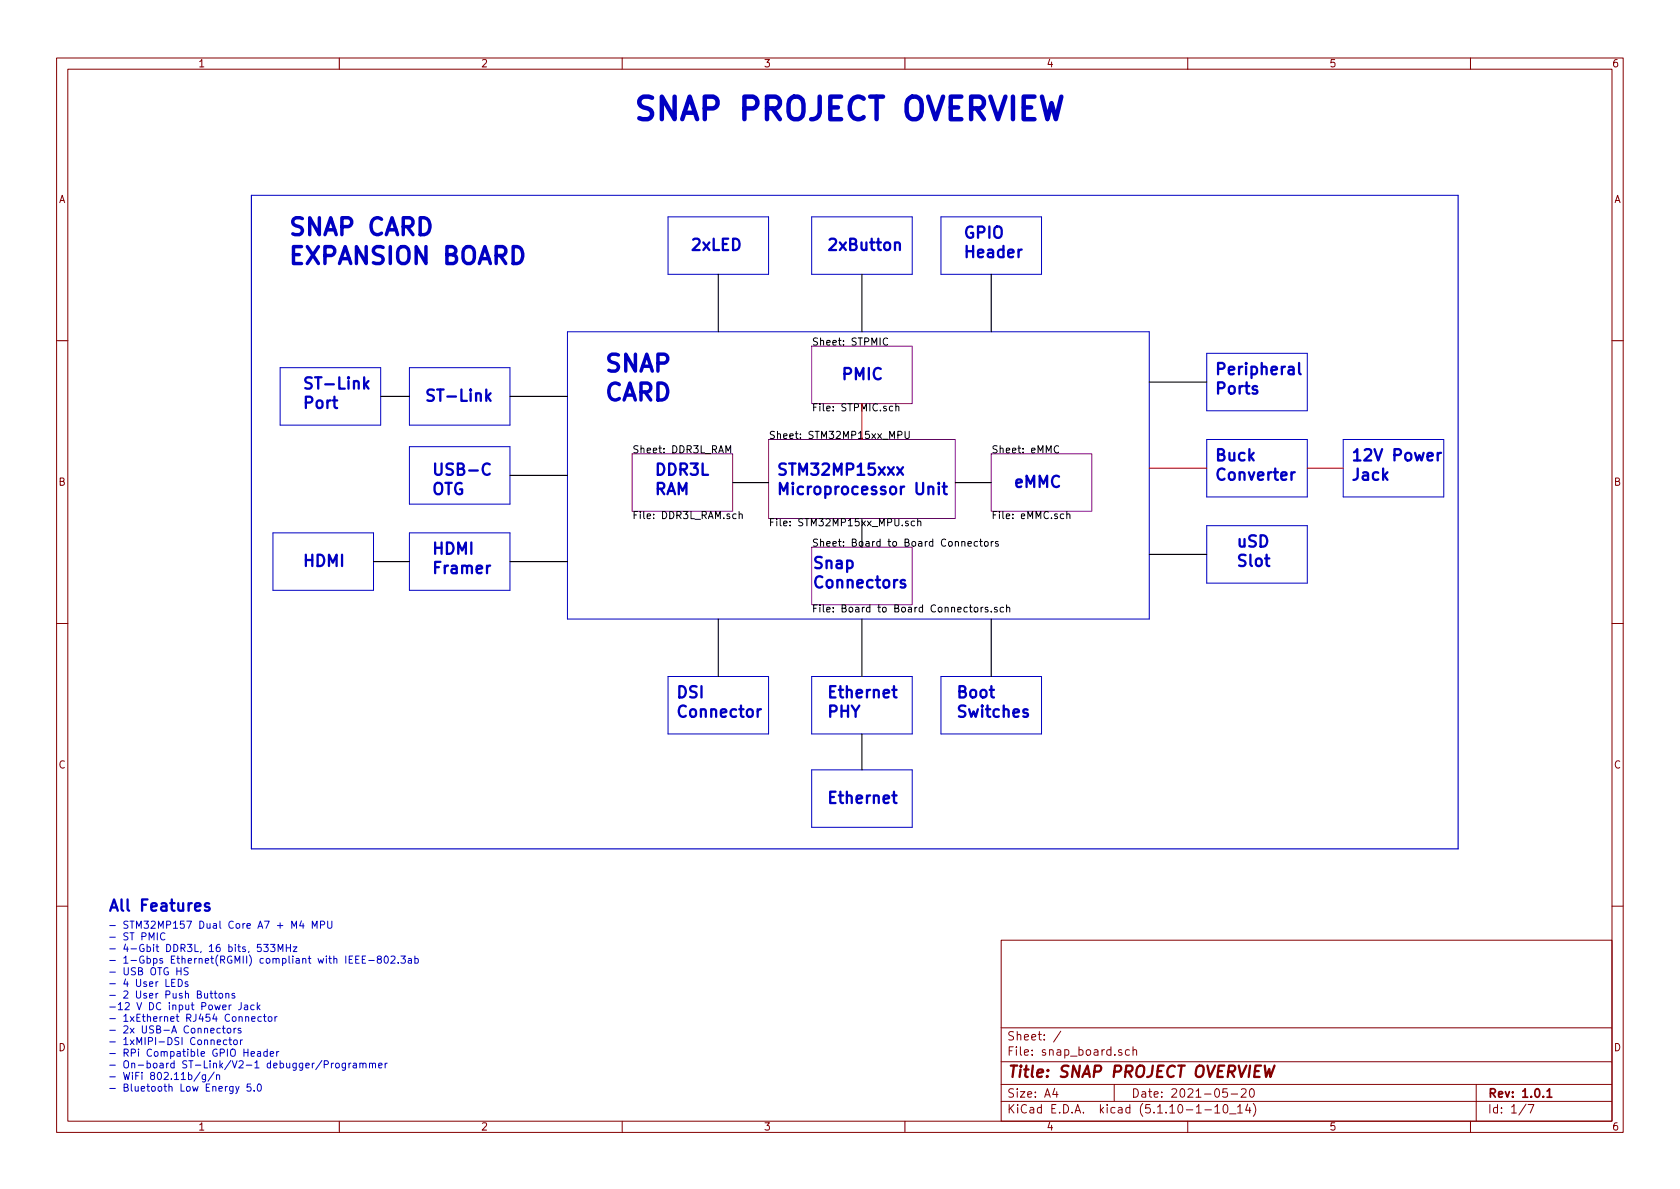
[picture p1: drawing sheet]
<svg xmlns="http://www.w3.org/2000/svg" width="297mm" height="210mm" viewBox="0 0 297 210" stroke-linecap="round" stroke-linejoin="round" font-family="sans-serif">
<g fill="none" stroke="#840000" stroke-width=".18">
<path d="M10 10.3h277v189.9h-277zM12 12.2h273v186.1h-273zM60 10.3v1.9M110 10.3v1.9M160 10.3v1.9M210 10.3v1.9M260 10.3v1.9M10 60.2h2M285 60.2h2M10 110.3h2M285 110.3h2M10 160.2h2"/>
<path d="M177 166.3h108v32h-108zM285 160.2h2M60 198.3v1.9M110 198.3v1.9M160 198.3v1.9M177 194.8h108M177 191.8h108M177 187.8h108M177 181.8h108M186.5 192.5l-.4 1h1M186.8 193v1M187.6 182.3l-1.3 2"/>
<path d="M197 191.8v3M198.3 185.7l-.3-.1-.2 .2v.2l.5 .2v.3h-.5M199.7 185.7l-.4-.1-.3 .3 .1 .6h.6M200.3 185.7l.3-.1 .3 .1 .1 .9M200.3 185.1v1.5M210 198.3v1.9M213 196.3h1.2M214.8 195.8l.4-.5v1.5M214.8 196.8h.9M216.4 195.5l.3-.2a.94 .94 0 0 1 0 1.5l-.4-.3v-.6zM217 192.5h-.7l-.1 .7 .2-.1 .5 .1 .1 .2v.5l-.2 .1-.6-.1M217.4 197h1.1"/>
<path d="M217.7 193.5h1.1M218.8 195.8l.5-.5v1.5M218.8 196.8h.9M219.5 192.7l.2-.2h.3l.3 .2v.3v.2l-.9 .8h.9M220.6 195.2l-.4 1.1h1M221 195.8v1M221.1 192.6l.2-.1a.8 .8 0 0 1 .5 .8 .8 .8 0 0 1-.5 .7 1 1 0 0 1-.2-1.4zM221.6 195.1a1.71 1.71 0 0 1 0 2.3M260 198.3v1.9M261 191.8v6.5M269.8 195.2l-1.2 2M270.2 195.3h1l-.6 1.5"/>
</g>
<path d="M273.5 193l.5-.5v1.5M273.5 194h.9" fill="none" stroke="#840000" stroke-width=".3"/>
<path d="M223.6 188.4l.3 2 .5-1.4 .2 1.4 .7-2" fill="none" stroke="#840000" stroke-width=".41"/>
<path d="M135.9 77.7h33v14h-33zM143.5 61.2h17.8v10.2h-17.8zM111.8 80.3h17.7v10.1h-17.7zM143.5 96.8h17.8v10.1h-17.8zM175.3 80.3h17.7v10.1h-17.7z" fill="none" stroke="#840084" stroke-width=".18"/>
<g fill="none" stroke="#000" stroke-width=".18">
<path d="M156.9 59.9a.6 .6 0 0 0-.8 .4 .6 .6 0 0 0 .6 .7l.2-.1M157.8 71.9l-.3-.1-.2 .3 .1 .5h.4M158.4 72l.2-.2 .3 .1v.8M158.4 71.4v1.3M158.7 76.9h.7l.1-.2-.1-.3-.2-.1h-.5v1.2M160 76.3v1l.3 .2h.3l.2-.2v-1M187.2 78.9a.6 .6 0 0 0-.9 .5 .6 .6 0 0 0 .6 .7l.3-.1M128.3 80.1v-1.3l.5 .9 .4-.9v1.3M130.1 90.9h-.3l-.3 .2 .2 .6h.4M130.7 91l.2-.1h.3v.8M130.7 90.4v1.3M160.6 92.2l-.3-.1-.2 .2v.2l.5 .1v.3h-.5"/>
<path d="M161.7 92.2l-.3-.1-.3 .3 .1 .5h.5M162.3 92.3l.1-.2 .3 .1 .1 .8M162.3 91.7v1.3M171.1 96.2l.7-.1-.1-.3h-.4l-.2 .1 .1 .6h.5M172.8 95.8h-.3l-.3 .2 .2 .5h.4M173.2 95.8h.5M173.4 95.3v1.1l.3 .2M174.2 95.8h.3l.2 .2-.1 .5-.3 .1-.2-.1zM175.3 95.8v.8M175.6 95.8l-.3 .2M176.5 95.8h-.3l-.2 .1v.2l.5 .1v.3h-.5M188.1 90.9h-.4l-.2 .2 .1 .6h.5"/>
<path d="M188.6 91l.2-.1h.3l.1 .8M188.6 90.4v1.3M172.3 107.5l.2-.1h.3l.1 .2-.1 .6h-.3l-.2-.1zM173.5 107.4v.8M173.8 107.4h-.2l-.1 .2M174.7 107.4h-.4l-.1 .2v.1l.5 .2v.3h-.5M175.3 108.1v.1M176.3 107.4h-.3l-.2 .2 .1 .1 .4 .2v.3h-.5M177.4 107.4h-.3l-.3 .2 .2 .6h.4M178 107.5l.2-.1h.3v.8M178 107v1.2"/>
</g>
<g fill="none" stroke="#0000c2" stroke-width=".18">
<path d="M44.4 34.5h213.4M118.1 38.3h17.8v10.2h-17.8zM143.5 38.3h17.8v10.2h-17.8zM166.4 38.3h17.7v10.2h-17.7zM100.3 58.7h102.9v50.8h-102.9zM49.5 65h17.8v10.2h-17.8zM72.4 65h17.8v10.2h-17.8zM72.4 79h17.8v10.1h-17.8zM213.4 62.5h17.7v10.1h-17.7zM213.4 77.7h17.7v10.2h-17.7zM237.5 77.7h17.8v10.2h-17.8zM48.3 94.2h17.7v10.2h-17.7z"/>
<path d="M72.4 94.2h17.8v10.2h-17.8zM213.4 93h17.7v10.1h-17.7zM118.1 119.6h17.8v10.2h-17.8zM143.5 119.6h17.8v10.2h-17.8zM166.4 119.6h17.7v10.2h-17.7zM143.5 136.1h17.8v10.2h-17.8zM29.2 165.1a.6 .6 0 0 0-.9 .4 .6 .6 0 0 0 .6 .7l.3-.1M30.4 173.8h.4M31 173.2h-.6v1.2h.6M31.3 171.7h.7M31.5 173.2a.64 .64 0 0 1 .7 .6 .64 .64 0 0 1-.7 .6zM32 171.1v1.3"/>
<path d="M33.2 173.7l-.3-.1-.2 .2 .1 .2 .4 .1v.3h-.5M33.3 171.2l-.5-.1-.2 .1v.4l.5 .3 .2 .3-.3 .2-.5-.1M37.1 175.7h.5M37.3 175.2v1.1l.3 .2M37.9 175.7h.5M38 175.2v1.1l.4 .2M38.8 175.8l.1-.1 .4 .1 .1 .5-.2 .1-.3 .1-.1-.1zM39.9 175.8l.2-.1h.3l.1 .8M39.9 175.7v.8M41.5 175.7h-.3l-.2 .1 .1 .2 .4 .1v.3h-.5M42.6 177.3v.9a.39 .39 0 0 1-.4 .4M43.3 177.8h.4l.1 .8"/>
<path d="M43.4 179.9l.2-.1h.3l.1 .8M43.8 178l-.4 .1-.2 .2 .2 .3 .4-.1M44.9 177.8l-.3-.1-.3 .2 .1 .6h.5M45.5 177.3v1.3M45.6 178.1l.4 .5M46 177.7l-.5 .5M46.2 167h-.7v.6l.2-.1 .5 .1v.5l-.2 .2-.5-.2M46.2 179.8h-.4l-.2 .2 .1 .6h.5M46.6 179.8h.4M46.6 167h.8l-.4 .5 .3 .1 .1 .4-.2 .3-.6-.2M46.8 179.3v1.1l.2 .2M47.5 179.9l.2-.1 .3 .1 .1 .5-.1 .2h-.3l-.2-.1z"/>
<path d="M47.8 167h.8l-.4 .5 .4 .1-.1 .6-.5 .1-.2-.2M48.6 179.8v.8M49 179.8l-.4 .2M49.2 168.3v-1.3l.4 .9 .4-.9v1.3M50.6 167v1.3M50.6 167.6h.8M51.4 167v1.3M51.6 164.2v-1.3l.4 .9 .4-.9v1.3M51.8 167.4h.7l-.7 .9h.7M53.3 162.8l-.3 .9h.8M53.6 163.3v.9M55.2 164.2v-1.3l.5 .9 .4-.9v1.3"/>
<path d="M56.7 163.5h.6l.1-.2-.1-.3-.2-.1h-.4v1.3M57.9 162.9v1l.3 .3 .3-.1 .2-.2v-1M62.9 169.7h.4M63.5 169.1h-.6v1.2h.6M64.1 169.7h.4M64.6 169.1h-.5v1.2h.5M65.2 169.8h1M67 169.6l-.3-.2 .1-.2 .2-.1 .4 .1v.3l-.6 .2-.1 .1v.3l.3 .2h.3l.1-.2v-.4l-.2-.1M68 169.2l.2-.1a.67 .67 0 0 1 .5 .6 .67 .67 0 0 1-.5 .6l-.2-.2-.1-.3zM69.1 169.2l.5-.1 .2 .3v.2l-.7 .7h.7M70.4 170.2v.1M70.9 169.1h.8l-.5 .4 .4 .2 .1 .4-.3 .2-.5-.1"/>
<path d="M72.2 169.5h.5v.8M72.7 169.8h-.4l-.1 .2v.3h.5M73.4 169.5h.3l.3 .2-.2 .6h-.4M73.4 169.1v1.2M35.4 189.6l-1.1 1.6M36.3 190.1v1.1l-.2 .1h-.3M36.3 190.1h-.3l-.3 .2 .2 .5h.4M37.9 189.6l-1.1 1.6M38.3 190.2l.2-.1h.3v.8M38.3 190.1v.8M38.4 184.3l.6-.1-.1-.3h-.3l-.2 .2 .1 .6h.4M38.9 181.9l-.3-.1-.2 .3 .1 .5h.4"/>
<path d="M39.3 181.8h.5M39.5 181.4v1.1l.3 .2M40.1 183.9h-.4l-.2 .2 .1 .6h.5M40.3 181.9l.3-.1 .2 .2-.1 .6-.3 .1-.2-.2v-.4zM40.5 183.9h.4M40.6 183.5v1.1l.3 .1M41.2 192.1v1l-.3 .3-.3-.1M41.2 192.2l-.4-.1-.2 .2 .1 .6h.5M41.4 181.8v.9M41.4 183.9h.3l.2 .1v.7h-.3l-.3-.2zM41.7 192.1l.3 .9M41.7 181.8l-.2 .1-.1 .2"/>
<path d="M42.3 192.1l-.4 1.2-.2 .1M42.5 183.9v.8M42.6 181.9l-.3-.1-.2 .2 .1 .2 .4 .1v.3h-.5M42.9 183.9l-.4 .2M44.3 191.7h-.6v.6l.4-.1 .3 .2v.3l-.3 .3-.4-.2M44.4 186.4l.6-.1-.1-.3-.3-.1-.2 .2v.6h.5M44.5 180.2l.6-.1v-.3h-.4l-.2 .2 .1 .6h.5M44.9 192.8v.2M45.5 186h.5l.1 .8M45.6 191.8l.2-.1a.67 .67 0 0 1 .4 .6 .67 .67 0 0 1-.4 .7l-.2-.2-.1-.3zM46.1 186.3h-.4l-.2 .2v.2h.6M47.2 186l-.3-.1-.3 .3 .2 .5h.4"/>
<path d="M47.2 185.5v1.3M47.8 186.4l.6-.1-.1-.3-.3-.1-.2 .2v.6h.5M48.9 185.9v.9M49.3 185.9l-.4 .3M57.3 188.2h.6l.2-.2-.1-.3-.2-.1h-.5v1.2M58.6 188v.8M59 188l-.4 .2M59.4 188.1l.2-.1 .3 .1 .1 .5-.1 .2h-.3l-.2-.1zM61.1 188l-.1 1.1-.2 .2-.3-.1M61.1 188.1l-.4-.1-.2 .2 .1 .6h.5M61.7 188v.8M62.1 188l-.3 .1-.1 .1"/>
<path d="M62.5 188.1h.5v.7M63 188.3l-.4 .1-.2 .1 .2 .3h.4M63.6 188.1l.2-.1 .3 .1 .1 .7M63.6 188v.8M64.2 188.2l.1-.2 .3 .1 .1 .7M65.3 188.1l.2-.1 .3 .1 .1 .7M65.3 188v.8M65.9 188.2l.1-.2 .3 .1 .1 .7M67 188.4l.6-.1-.1-.2-.4-.1-.1 .2v.6h.5M68.1 188v.8M68.5 188l-.4 .2"/>
</g>
<path d="M152.4 71.4v6.3M203.2 82.8h10.2M231.1 82.8h6.4" fill="none" stroke="#f00" stroke-width=".2"/>
<g fill="none" stroke="#000" stroke-width=".2">
<path d="M127 48.5v10.2M152.4 48.5v10.2M175.3 48.5v10.2M67.3 70.1h5.1M90.2 70.1h10.1M203.2 67.6h10.2M66 99.3h6.4M90.2 99.3h10.1M90.2 84.1h10.1M129.5 85.3h6.4M152.4 91.7v5.1M168.9 85.3h6.4"/>
<path d="M203.2 98h10.2M127 109.5v10.1M152.4 109.5v10.1M175.3 109.5v10.1M152.4 129.8v6.3"/>
</g>
<path d="M44.4 34.5v115.6h213.4v-115.6" fill="none" stroke="#0000c2" stroke-width=".2"/>
<g fill="none" stroke="#0000c2" stroke-width=".41">
<path d="M158.2 43.1a.52 .52 0 0 1 .8-.1l.1 1.2M180.6 44.1l-.3 .1-.2 .3M64.6 68l.6 .7M65.2 67.4l-.8 .7M86.2 70.1l.5 .8M86.7 69.5l-.7 .8M229.7 64.2v1.7l.3 .3M86.6 82.1a.82 .82 0 0 0-1 0 .82 .82 0 0 0-.3 1 .75 .75 0 0 0 .4 .8 .75 .75 0 0 0 .9-.1M158.6 82.6l1.1 1.4M159.7 82.6l-1.1 1.4M166 85.4l-.1 .1h.2l-.1-.1v.2M166 86v1.4"/>
<path d="M166.6 86h.8M166.9 85.4v1.7l.1 .2 .4 .1M228.9 83.5l-.4 .1-.2 .3M254.2 80.1v1.3M254.8 80.1l-.4 .1-.2 .3M86.7 100l-.4 .1-.2 .3M160 102.7a.48 .48 0 0 0-.8 .1l.1 .3a.68 .68 0 0 1 .8 .4l-.3 .4-.6-.1M134.5 125.4l-.3 .1-.2 .3M157.8 122h.7M158.1 140v1.7v.2l.4 .1M158.1 121.3v1.7v.2l.4 .1M37 159.8l-.2-.1-.5 .1-.1 .2 .1 .3a.67 .67 0 0 1 .8 .5l-.3 .3-.6-.1"/>
<path d="M157.8 140.7h.7"/>
</g>
<text font-size="5.6" fill="#0000c2" x="111.8" y="21.3">SNAP PROJECT OVERVIEW</text>
<g font-size="4.2" fill="#0000c2">
<text x="50.8" y="41.7">SNAP CARD</text>
<text x="50.8" y="46.8">EXPANSION BOARD</text>
<text x="106.7" y="65.8">SNAP</text>
<text x="106.7" y="70.9">CARD</text>
</g>
<g font-size="2.8" fill="#0000c2">
<text x="121.9" y="44.3">2xLED</text>
<text x="146" y="44.3">2xButton</text>
<text x="170.2" y="42.2">GPIO</text>
<text x="170.2" y="45.6">Header</text>
<text x="53.3" y="68.8">ST-Link</text>
<text x="74.9" y="71">ST-Link</text>
<text x="148.6" y="67.2">PMIC</text>
<text x="214.6" y="66.3">Peripheral</text>
<text x="214.6" y="69.7">Ports</text>
<text x="53.3" y="72.3">Port</text>
<text x="214.6" y="81.5">Buck</text>
<text x="238.8" y="81.5">12V Power</text>
<text x="76.2" y="84.1">USB-C</text>
<text x="76.2" y="87.5">OTG</text>
<text x="115.6" y="84.1">DDR3L</text>
<text x="115.6" y="87.5">RAM</text>
<text x="137.2" y="84.1">STM32MP15xxx</text>
<text x="137.2" y="87.5">Microprocessor Unit</text>
<text x="179.1" y="86.2">eMMC</text>
<text x="214.6" y="85">Converter</text>
<text x="238.8" y="85">Jack</text>
<text x="53.3" y="100.2">HDMI</text>
<text x="76.2" y="98">HDMI</text>
<text x="76.2" y="101.5">Framer</text>
<text x="143.5" y="100.6">Snap</text>
<text x="218.4" y="96.8">uSD</text>
<text x="218.4" y="100.2">Slot</text>
<text x="143.5" y="104">Connectors</text>
<text x="119.4" y="123.4">DSI</text>
<text x="146" y="123.4">Ethernet</text>
<text x="168.9" y="123.4">Boot</text>
<text x="119.4" y="126.9">Connector</text>
<text x="146" y="126.9">PHY</text>
<text x="168.9" y="126.9">Switches</text>
<text x="146" y="142.1">Ethernet</text>
<text x="19" y="161.2">All Features</text>
</g>
<text font-size="2.8" fill="#840000" x="178" y="190.5">Title: SNAP PROJECT OVERVIEW</text>
<g font-size="2.1" fill="#840000">
<text x="178" y="184">Sheet: /</text>
<text x="178" y="186.7">File: snap_board.sch</text>
<text x="178" y="196.9">KiCad E.D.A. kicad (5.1.10-1-10_14)</text>
<text x="178" y="194.1">Size: A4</text>
<text x="200" y="194.1">Date: 2021-05-20</text>
<text x="263" y="194.1">Rev: 1.0.1</text>
<text x="263" y="196.9">Id: 1/7</text>
</g>
<g font-size="1.8" fill="#840000">
<text x="35" y="11.9">1</text>
<text x="85" y="11.9">2</text>
<text x="135" y="11.9">3</text>
<text x="185" y="11.9">4</text>
<text x="235" y="11.9">5</text>
<text x="285" y="11.9">6</text>
<text x="10.4" y="35.9">A</text>
<text x="285.4" y="35.9">A</text>
<text x="10.4" y="85.9">B</text>
<text x="285.4" y="85.9">B</text>
<text x="10.4" y="135.9">C</text>
<text x="285.4" y="135.9">C</text>
<text x="10.4" y="185.9">D</text>
<text x="285.4" y="185.9">D</text>
<text x="35" y="199.9">1</text>
<text x="85" y="199.9">2</text>
<text x="135" y="199.9">3</text>
<text x="185" y="199.9">4</text>
<text x="235" y="199.9">5</text>
<text x="285" y="199.9">6</text>
</g>
<g font-size="1.8">
<text x="143.5" y="61.1">Sheet: STPMIC</text>
<text x="135.9" y="77.6">Sheet: STM32MP15xx_MPU</text>
<text x="143.5" y="72.7">File: STPMIC.sch</text>
<text x="111.8" y="80.2">Sheet: DDR3L_RAM</text>
<text x="175.3" y="80.2">Sheet: eMMC</text>
<text x="111.8" y="91.8">File: DDR3L_RAM.sch</text>
<text x="135.9" y="93.1">File: STM32MP15xx_MPU.sch</text>
<text x="175.3" y="91.8">File: eMMC.sch</text>
<text x="143.5" y="96.7">Sheet: Board to Board Connectors</text>
<text x="143.5" y="108.3">File: Board to Board Connectors.sch</text>
</g>
<g font-size="1.8" fill="#0000c2">
<text x="19" y="164.2">- STM32MP157 Dual Core A7 + M4 MPU</text>
<text x="19" y="166.3">- ST PMIC</text>
<text x="19" y="168.3">- 4-Gbit DDR3L, 16 bits, 533MHz</text>
<text x="19" y="170.4">- 1-Gbps Ethernet(RGMII) compliant with IEEE-802.3ab</text>
<text x="19" y="172.5">- USB OTG HS</text>
<text x="19" y="174.5">- 4 User LEDs</text>
<text x="19" y="176.6">- 2 User Push Buttons</text>
<text x="19" y="178.6">-12 V DC input Power Jack</text>
<text x="19" y="180.7">- 1xEthernet RJ454 Connector</text>
<text x="19" y="182.7">- 2x USB-A Connectors</text>
<text x="19" y="184.8">- 1xMIPI-DSI Connector</text>
<text x="19" y="186.9">- RPi Compatible GPIO Header</text>
<text x="19" y="188.9">- On-board ST-Link/V2-1 debugger/Programmer</text>
<text x="19" y="191">- WiFi 802.11b/g/n</text>
<text x="19" y="193">- Bluetooth Low Energy 5.0</text>
</g>
</svg>
